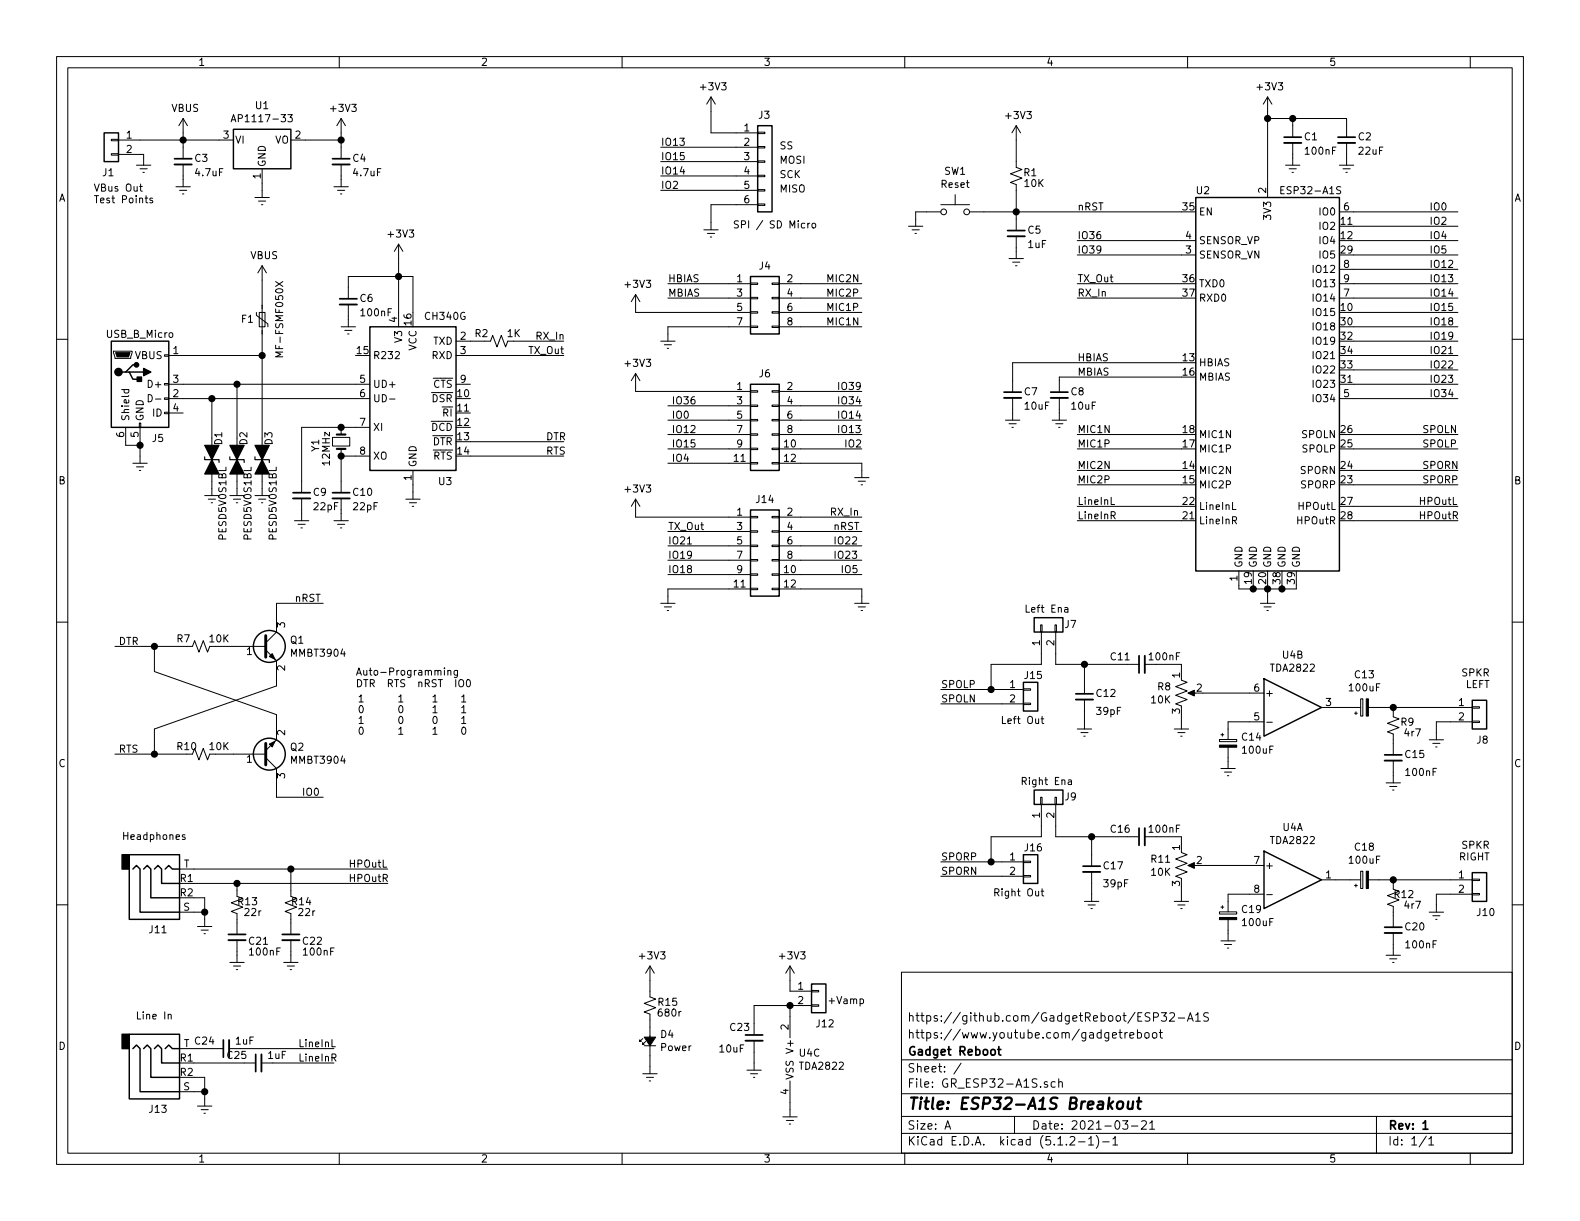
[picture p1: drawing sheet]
<svg xmlns="http://www.w3.org/2000/svg" width="279mm" height="216mm" viewBox="0 0 279 216" stroke-linecap="round" stroke-linejoin="round" font-family="sans-serif">
<g fill="none" stroke="#000" stroke-width=".18">
<path d="M10 10h259.4v195.9h-259.4zM12 12h255.4v191.9h-255.4zM60 10v2M110 10v2M125.7 17.1v6.4h8.3M125.7 17.1l-.7 1.3M125.7 17.1l.8 1.3M160 10v2M210 10v2M224.2 17.1v17.8M224.2 17.1l-.8 1.3M224.2 17.1l.7 1.3"/>
<path d="M260 10v2M19.7 27.2h1.3v.2h-1.3zM19.7 24.6h1.3v.3h-1.3zM21 24.8h20.3M21 27.3h4.4v1.9M24.1 29.2h2.6M24.7 33h.5M24.8 29.8h1.2M24.9 32.5v1.1l.3 .2M25.3 30.5h.2M25.7 35h.4M25.8 34.6v1.1l.3 .2"/>
<path d="M27 35.1l-.3-.1-.2 .2v.2l.5 .1v.3h-.5M31.1 33h2.6M31.7 33.7h1.3M32.3 34.3h.2M32.4 21v7.1M32.4 29.1v3.9M32.4 21l-.8 1.2M32.4 21l.7 1.2M40.9 21.5l.4-1.2 .4 1.2M41 21.2h.6M45.1 34.9h2.5M45.7 35.6h1.3"/>
<path d="M46.2 36.2h.3M46.4 29.8v5.1M50.9 20.3h.8l-.4 .5 .3 .1v.5l-.1 .1-.6-.1M51.4 24.8h8.9M59.1 33h2.5M59.7 33.7h1.3M60.2 34.3h.3M60.3 21v7.1M60.3 29.1v3.9M60.3 21l-.7 1.2M60.3 21l.8 1.2M116.8 26h17.2"/>
<path d="M116.8 28.6h17.2M116.8 31.1h17.2M116.8 33.7h17.2M134 36.1h1.3v.2h-1.3zM134 33.5h1.3v.3h-1.3zM134 31h1.3v.2h-1.3zM134 28.4h1.3v.3h-1.3zM134 25.9h1.3v.3h-1.3zM134 23.4h1.3v.2h-1.3zM134 36.2h-8.3v4.4M142.3 39.5h-.4l-.2 .2 .1 .6h.5M142.8 39.5v.8"/>
<path d="M143.2 39.5l-.4 .2M143.7 39.5h.3l.2 .2-.1 .6h-.3l-.2-.1zM166.4 37.5h-4.5v2.5M166.4 36.2h5M168.9 34.4v1.8M171.4 37.5h37.5M179.7 22.2v7.4l1 .4-2 .7 2 .8-2 .8 1 .3v8.2M179.7 22.2l-.8 1.3M179.7 22.2l.8 1.3M224.2 21h13.9v3.3M226.5 33.6h.4M227.1 33h-.6v1.3h.6"/>
<path d="M227.3 29.2h2.6M228 29.8h1.2M228.5 30.5h.2M228.6 21v3.3M228.6 25.3v3.9M236.9 37.5h20.9M236.9 29.2h2.5M237.1 33.1l-.5-.1-.3 .2 .2 .4 .5 .2v.3l-.1 .2-.6-.1M237.5 29.8h1.3M238 30.5h.3M238.1 25.3v3.9M10 60h2"/>
<path d="M45.3 55.2v.6l2.1 1.5v.5M45.8 55.2h1.1v2.6h-1.1zM46.4 47v40.6M46.4 47l-.8 1.3M46.4 47l.7 1.3M48.7 49.8l1.3 .8M50 49.8l-1.3 .8M60.3 57.8h2.6M61 58.4h1.2M61.5 59.1h.2M61.6 52.8v-3.9h11.4v6.3M61.6 53.8v4"/>
<path d="M70.5 43.2v14.6M70.5 43.2l-.8 1.3M70.5 43.2l.7 1.3M112.4 52.1v3.1h20.3M112.4 52.1l-.8 1.2M112.4 52.1l.8 1.2M118.1 52.7h14.6M118.1 50.2h14.6M124.5 40.6h2.5M125.1 41.3h1.3M125.6 41.9h.3M132.7 57.7h1.3v.2h-1.3z"/>
<path d="M132.7 55.1h1.3v.3h-1.3zM132.7 52.6h1.3v.2h-1.3zM132.7 50h1.3v.3h-1.3zM132.7 57.8h-14.6v2.5M136.5 57.7h1.3v.2h-1.3zM136.5 55.1h1.3v.3h-1.3zM136.5 52.6h1.3v.2h-1.3zM136.5 50h1.3v.3h-1.3zM137.8 52.7h14.6M137.8 50.2h14.6M137.8 57.8h14.6M137.8 55.2h14.6"/>
<path d="M160.7 40h2.5M161.3 40.6h1.3M161.8 41.3h.3M178.4 45.7h2.6M179.1 46.4h1.2M179.6 47h.2M179.7 41.8v3.9M190.5 45.1h21M190.5 42.5h21M190.5 52.7h18.4M190.5 50.2h18.4M236.9 52.7h20.9"/>
<path d="M236.9 47.6h20.9M236.9 50.2h20.9M239.4 45.1h18.4M239.4 42.5h18.4M239.4 57.8h18.4M239.4 55.2h18.4M239.4 40h18.4M267.4 60h2M20.1 62.1h3.3v.3l-.3 1h-2.8zM21.5 68.9h1.3M22 68.9l-.1 .4 .3 .2 .5-.1v-.5M22.2 75.6v3.1h2.6"/>
<path d="M24.6 74.8h.3v.8h-.3zM24.8 75.6v6.3M26.2 69.8a.64 .64 0 0 1 .7 .6 .64 .64 0 0 1-.7 .6zM27.5 70.6h.9M29.1 72.9h.7v.3h-.7zM29.1 70.4h.7v.2h-.7zM29.1 67.8h.7v.3h-.7zM29.1 62.7h.7v.3h-.7zM29.8 70.5h35.6M29.8 62.9h16.6M29.8 67.9h35.6M29.8 73h2.6"/>
<path d="M37.5 70.5v17.1M41.9 67.9v19.7M50 62.3h-1.3l1 .4-1 .4h1.3M58.8 77.3h3v1.6h-3zM60.3 75.6v1.2M60.3 79.4v7.7M65.4 75.6h-12.1v11.5M68.9 70.6h.9M80.6 60.3h6.1l.4-1 .8 2 .7-2 .8 2 .4-1h9.9M80.6 62.9h19.1M80.6 67.9h2.6M83.2 78.1h16.5"/>
<path d="M112.4 66v3.2h20.3M112.4 66l-.8 1.3M112.4 66l.8 1.3M116.8 60.3h2.6M117.5 61h1.2M118 61.6h.2M118.1 79.4h14.6M118.1 76.8h14.6M118.1 74.3h14.6M118.1 71.8h14.6M132.7 79.2h1.3v.3h-1.3zM132.7 76.7h1.3v.3h-1.3z"/>
<path d="M132.7 74.2h1.3v.2h-1.3zM132.7 71.6h1.3v.3h-1.3zM132.7 69.1h1.3v.2h-1.3zM136.5 79.2h1.3v.3h-1.3zM136.5 76.7h1.3v.3h-1.3zM136.5 74.2h1.3v.2h-1.3zM136.5 71.6h1.3v.3h-1.3zM136.5 69.1h1.3v.2h-1.3zM137.8 79.4h14.6M137.8 76.8h14.6M137.8 74.3h14.6M137.8 71.8h14.6"/>
<path d="M137.8 69.2h14.6M177.8 74.3h2.5M178.4 74.9h1.3M178.9 75.6h.3M179.1 70.4v3.9M186.1 74.3h2.5M186.7 74.9h1.3M187.2 75.6h.3M187.3 70.4v3.9M190.5 79.4h18.4M190.5 76.8h18.4M208.9 66.7h-21.6v2.6"/>
<path d="M208.9 64.1h-29.8v5.2M236.9 70.5h20.9M239.4 60.3h18.4M239.4 62.9h18.4M239.4 67.9h18.4M239.4 79.4h18.4M239.4 76.8h18.4M239.4 65.4h18.4M256.2 62.5h.7M23.5 81.9h2.5M24.1 82.6h1.3M24.6 83.2h.3"/>
<path d="M36.2 87.6h2.5M36.8 88.3h1.3M37.3 88.9h.3M40.6 87.6h2.6M41.3 88.3h1.2M41.8 88.9h.2M45.1 87.6h2.5M45.7 88.3h1.3M46.2 88.9h.3M52.1 92.1h2.5M52.7 92.7h1.3M53.2 93.3h.3"/>
<path d="M53.3 88.1v4M59.1 92.1h2.5M59.7 92.7h1.3M60.2 93.3h.3M60.3 80.6h5.1M60.3 88.1v4M71.8 88.3h2.5M72.4 88.9h1.3M72.9 89.5h.3M73 83.2v5.1M83.2 80.6h16.5M112.4 88.3v3.1h20.3"/>
<path d="M112.4 88.3l-.8 1.2M112.4 88.3l.8 1.2M118.1 81.9h14.6M118.1 96.5h14.6M118.1 99.1h14.6M118.1 94h14.6M121.6 96.2h.7M132.7 81.8h1.3v.2h-1.3zM132.7 98.9h1.3v.3h-1.3zM132.7 96.4h1.3v.2h-1.3zM132.7 93.9h1.3v.2h-1.3zM132.7 91.3h1.3v.3h-1.3z"/>
<path d="M136.5 81.8h1.3v.2h-1.3zM136.5 98.9h1.3v.3h-1.3zM136.5 96.4h1.3v.2h-1.3zM136.5 93.9h1.3v.2h-1.3zM136.5 91.3h1.3v.3h-1.3zM137.8 81.9h14.6v2.6M137.8 96.5h14.6M137.8 99.1h14.6M137.8 94h14.6M137.8 91.4h14.6M151.1 84.5h2.6M151.8 85.1h1.2"/>
<path d="M152.3 85.7h.2M190.5 83.2h18.4M190.5 92.1h18.4M190.5 89.5h18.4M190.5 85.7h18.4M196.5 87.9v1.3h.6M196.5 91.1h.6l.1-.5-.2-.1h-.5v1.2M196.8 91.1l.4 .6M218 92h.6v-.5l-.2-.1h-.4v1.2M218 88.8v1.3h.6M218.3 92l.4 .6M239.4 83.2h18.4"/>
<path d="M239.4 92.1h18.4M239.4 89.5h18.4M239.4 85.7h18.4M10 110h2M20.3 114.3h13.7l.4-1 .8 2 .7-2 .8 2 .4-1h9.9M27.3 114.3v4.4l21.6 7.7v4.4l-1.9 1.9M47 114.9l1.9 1.9v4.5l-21.6 7.6v4.5M57.1 106.7h-8.2v5.1l-1.9 1.9M78.6 118.1v.1M78.6 118.5v.9M79.2 118.7l.2-.2 .3 .1v.8M79.2 118.5v.9"/>
<path d="M80.9 118.5v1.1l-.3 .2-.3-.1M80.9 118.6l-.4-.1-.2 .3 .1 .5h.5M116.8 106.7h2.6M117.5 107.3h1.2M118 108h.2M118.1 101.6h14.6M132.7 104h1.3v.3h-1.3zM132.7 101.5h1.3v.2h-1.3zM132.7 104.1h-14.6v2.6M136.5 104h1.3v.3h-1.3zM136.5 101.5h1.3v.2h-1.3zM137.8 104.1h14.6v2.6"/>
<path d="M137.8 101.6h14.6M151.1 106.7h2.6M151.8 107.3h1.2M152.3 108h.2M181.5 107v1.3h.6M184 110.5h.3v1.3h-.3zM184.1 111.8v5.7h-8.8v4.4M186.6 110.5h.2v1.3h-.2zM186.7 111.8v5.7h14.7M191.8 117.5v5.2M202.4 117.5h6.5v1.2M219.1 101v3.1h10.1v-.6"/>
<path d="M221.6 103.5v.6M222.9 106.7h2.5M223.5 107.3h1.3M224 108h.3M224.2 103.5v3.2M226.7 103.5v.6M267.4 110h2M20.3 133.4h13.7l.4-1.1 .8 2.1 .7-2.1 .8 2.1 .4-1h9.9M47 134l1.9 1.9v5.1h8.2M63.5 124.1h.7M63.5 127.9h.7M76.6 123.2l.3-.3v1.2"/>
<path d="M76.6 125.1l.3-.3v1.2M76.6 128.9l.3-.3v1.2M76.6 124.1h.7M76.6 126h.7M76.6 129.8h.7M76.7 126.8l.2-.1a.67 .67 0 0 1 .4 .6 .67 .67 0 0 1-.4 .6l-.3-.4zM81.2 120.3l.2-.1a.47 .47 0 0 1 .6 .4l-.1 .7-.2 .1h-.4a1 1 0 0 1-.1-1.1zM81.6 123.2l.4-.3v1.2M81.6 125.1l.4-.3v1.2M81.6 127l.4-.3v1.2M81.6 124.1h.8M81.6 126h.8"/>
<path d="M81.6 127.9h.8M81.8 128.7l.1-.1a.67 .67 0 0 1 .5 .6 .67 .67 0 0 1-.5 .6l-.3-.4zM82.6 120.3l.2-.1a.67 .67 0 0 1 .4 .6 .67 .67 0 0 1-.4 .6l-.2-.1-.1-.3zM166.4 121.9h14.6M166.4 124.5h14.6M177.3 126.7v1.2h.6M180.8 138.1h.6v-.5l-.1-.1h-.5v1.2M181 124.3h1.2v.3h-1.2zM181 121.8h1.2v.2h-1.2zM181.1 138.1l.4 .6M190.5 128.9h2.5M191.1 129.5h1.3"/>
<path d="M191.6 130.2h.3M191.8 123.7v5.2M207.6 128.9h2.6M208.3 129.5h1.2M208.8 130.2h.2M208.9 120.3l1 .4-2 .7 2 .8-2 .7 2 .8-2 .8 1 .3M208.9 126.4v2.5M210.4 122.6h1.1M212.7 122.6h10.8M215.6 130.8h3.1v.3h-3.1zM215.9 129.9h.5M215.9 135.9h2.5"/>
<path d="M216.2 129.7v.5M216.5 136.5h1.3M217 137.2h.3M217.2 132.1v3.8M223.5 127.6h-6.3v3.2M224 127.7h1M233.7 125.1h6.9M239.5 126.1h.5M239.8 125.9v.5M240.6 123.6h.4v3h-.4zM242 125.1h18.3M245.1 138.4h2.5"/>
<path d="M245.7 139.1h1.3M246.3 139.7h.2M246.4 125.1v1.6l1 .4-2 .8 2 .8-2 .7 1 .4v3.7M246.4 134.5v3.9M252.7 130.8h2.6M253.4 131.4h1.2M253.9 132.1h.2M260.3 127.5h1.3v.3h-1.3zM260.3 125h1.3v.2h-1.3zM260.3 127.6h-6.3v3.2M10 160h2M31.7 153.7h36.9"/>
<path d="M32.7 147.7l-.3-.1-.2 .2 .1 .2 .4 .1v.3h-.5M34.3 158.8h1.9v5M34.3 156.2h34.3M41.9 156.2v2.3l1 .4-2 .7 2 .8-2 .8 1 .3v3.7M51.4 153.7v4.8l1.1 .4-2.1 .7 2.1 .8-2.1 .8 1 .3v3.7M166.4 152.4h14.6M166.4 154.9h14.6M175.9 157.8h.6l.2-.2-.1-.3-.2-.2h-.5v1.3M176.2 157.8l.5 .6M181 154.8h1.2v.3h-1.2zM181 152.3h1.2v.2h-1.2zM184 141h.3v1.2h-.3z"/>
<path d="M184.1 142.2v5.8h-8.8v4.4M186.6 141h.2v1.2h-.2zM186.7 142.2v5.8h14.7M191.8 159.4h2.5M193 148v5.2M193 154.2v5.2M202.4 148h6.5v1.2M207.6 159.4h2.6M208.9 150.7l1 .4-2 .8 2 .8-2 .7 2 .8-2 .7 1 .4M208.9 156.8v2.6M210.4 153h1.1M212.7 153h10.8"/>
<path d="M223.5 158.1h-6.3v3.1M224 158.2h1M233.7 155.6h6.9M239.5 156.6h.5M239.8 156.3v.5M240.6 154.1h.4v3h-.4zM242 155.6h18.3M246.4 155.6v1.6l1 .4-2 .8 2 .7-2 .8 1 .4v3.7M260.3 158h1.3v.2h-1.3zM260.3 155.4h1.3v.3h-1.3zM260.3 158.1h-6.3v3.2M267.4 160h2"/>
<path d="M29.7 179.5l.2-.2 .3 .1 .1 .8M31.7 161.3h4.5M34.9 163.8h2.6M35.6 164.5h1.2M36.1 165.1h.2M40.6 170.2h2.6M41.3 170.8h1.2M41.8 171.5h.2M41.9 166.2v4M50.2 170.2h2.5M50.8 170.8h1.3M51.3 171.5h.3"/>
<path d="M51.4 166.2v4M114.9 170.8v5.5l1.1 .4-2.1 .7 2.1 .8-2.1 .7 1 .4v10.6M114.9 170.8l-.7 1.3M114.9 170.8l.8 1.3M139.7 170.8v4.5h3.8M139.7 177.8v5.7M139.7 170.8l-.8 1.3M139.7 170.8l.8 1.3M143.5 177.7h1.3v.2h-1.3zM143.5 175.1h1.3v.3h-1.3zM143.5 177.8h-10.2v5.2M146.6 177h1"/>
<path d="M159.4 171.9h108v32h-108zM192.4 160h1.3M192.9 160.7h.3M204 179.9l.7-.1 .2-.2-.1-.4-.2-.1h-.6v1.5M205.4 179.1h.9l-.5 .6 .4 .1v.6l-.2 .2-.6-.2M206.9 179.2l.2-.1h.3l.2 .1 .1 .3-.1 .2-.8 .9h.9M208.3 160h1.2M208.8 160.7h.2M211.4 179.5l.4-.4v1.5M213.7 179.1h-.6l-.2 .2 .1 .4 .6 .3v.4l-.2 .2-.5-.1M215.6 161.2h3.1v.4h-3.1zM215.9 160.4h.5"/>
<path d="M215.9 166.4h2.5M216.2 160.1v.6M216.5 167h1.3M217 167.6h.3M217.2 162.6v3.8M245.1 168.9h2.5M245.7 169.5h1.3M246.3 170.2h.2M246.4 165v3.9M252.7 161.3h2.6M253.4 161.9h1.2M253.9 162.6h.2"/>
<path d="M31.7 193h4.5M31.7 185.4h7.8M34.3 190.5h1.9v5.1M34.3 188h10.9M34.9 195.6h2.6M35.6 196.2h1.2M36.1 196.9h.2M42.5 185.4h16.6M46.2 188h12.9M58.7 183.8v1.3h.6M58.7 187h.6l.1-.5-.2-.1h-.5v1.2M59 187l.4 .6"/>
<path d="M113.7 183.6l-.5 .6v-.3v.3h.2M113.7 189.9h2.5M113.9 184.9h2.1M114.2 184.2l-.5 .5v-.3v.3h.2M114.3 190.5h1.3M114.8 191.1h.3M132.1 189.2h2.5M132.7 189.9h1.3M133.2 190.5h.3M133.3 184v5.2M138.4 197.5h2.6M139.1 198.1h1.2"/>
<path d="M139.6 198.8h.2M139.7 191.1v6.4M159.4 197.4h108M159.4 193.4h108M159.4 187.4h108M167.1 199.7l.5-1.5 .5 1.5M167.2 199.2h.8M170 188l-1.3 1.9M179.4 197.4v3M185.2 191.3h-.3l-.2 .2v.2l.5 .1v.4h-.5M186.6 191.3h-.4l-.3 .2 .1 .7h.6M187.2 191.4l.3-.1h.3l.1 1"/>
<path d="M187.2 190.8v1.5M196.7 183.1l.7-.2v-.2l-.5-.1-.2 .2 .1 .7h.6M197.9 182.6h.5M198.1 182.1v1.3l.3 .2M198.5 198.2h.9l-.4 .6 .4 .1v.6l-.2 .2-.7-.2M198.9 182.6v1M199.4 182.6l-.3 .1-.2 .2M199.8 183.1l.7-.2-.1-.2-.4-.1-.2 .2v.7h.6M200.1 199.1h1.1M201.1 182.7l.5-.1 .3 .3-.1 .5-.2 .2-.5-.1M201.1 182.1v1.5M201.9 198.3l.2-.1h.3l.3 .1v.3v.2l-.9 .9h.9"/>
<path d="M202.5 182.7l.2-.1 .4 .1v.7l-.2 .2-.4-.2zM203.3 198.6l.4-.4v1.5M203.3 199.7h.9M203.9 182.7l.2-.1 .4 .1v.7l-.2 .2-.4-.2zM205 182.6h.6M205.2 182.1v1.3l.4 .2M208.4 180h1.1M210 180.6l.5-1.5 .5 1.5M210.1 180.1h.7M211.4 180.6h.9M243.4 197.4v6.5M60 203.9v2"/>
<path d="M110 203.9v2M159.4 200.4h108M160 203.9v2M189.2 201.1l.2-.1h.4l.2 .1 .1 .3-.1 .2-.8 .9h.9M190.7 201.9h1.2M192.5 201.4l.4-.4v1.5M192.5 202.5h.9M193.9 200.8a1.71 1.71 0 0 1 0 2.2M195 201.9h1.1M196.8 201.4l.4-.4v1.5M196.8 202.5h.8M210 203.9v2"/>
<path d="M252.2 200.9l-1.2 1.9M252.7 201.4l.4-.4v1.5M252.7 202.5h.8M260 203.9v2"/>
<circle cx="166.9" cy="37.5" r=".51"/>
<circle cx="170.9" cy="37.5" r=".51"/>
</g>
<g fill="none" stroke="#000" stroke-width=".3">
<path d="M30.9 28.1h3M58.8 28.1h3M227.1 24.3h3M236.6 24.3h3M60.1 52.8h3M178.2 40.8h3M177.5 69.3h3.1M185.8 69.3h3M51.8 87.1h3.1M58.8 87.1h3M201.4 116v3M190.2 122.7h3.1"/>
<path d="M244.9 133.5h3M191.5 153.2h3.1M201.4 146.4v3.1M40.4 165.2h3M49.9 165.2h3.1M244.9 164h3M39.5 183.9v3M45.2 186.4v3.1M131.8 183h3.1M176.4 185.6h.6M176.6 185.1v1.3l.4 .2M251.6 198.6l.5-.4v1.5"/>
<path d="M251.6 199.7h.9"/>
</g>
<path d="M197.7 194.9a.53 .53 0 0 1 .5-.2 .53 .53 0 0 1 .4 .4v.6a.54 .54 0 0 1-.6 .4 .54 .54 0 0 1-.5-.4zM199.5 194.8v1.2a.59 .59 0 0 0 .8-.1M200.4 194.8l-.2 1.3M201.1 194.8h.7M201.4 194.1l-.2 1.7 .1 .2 .4 .1" fill="none" stroke="#000" stroke-width=".41"/>
<g fill="none" stroke="#000" stroke-width=".25">
<path d="M18.4 23.5h2.6v5.1h-2.6zM41.3 22.9h10.1v6.9h-10.1zM134 22.2h2.5v15.3h-2.5zM211.5 34.9h25.4v66.1h-25.4zM65.4 57.8h15.2v25.4h-15.2zM132.7 48.9h5.1v10.2h-5.1zM19.7 60.3h10.1v15.3h-10.1zM22.2 65.8h.7l.6 1.3h1.3M22.9 65.8h2.5M24.1 64.5h-.6l-1.3 1.3h-.6M132.7 67.9h5.1v15.3h-5.1zM132.7 90.2h5.1v15.2h-5.1z"/>
<path d="M182.9 109.2h5.1v2.6h-5.1zM181 120.7h2.5v5h-2.5zM182.9 139.7h5.1v2.5h-5.1zM223.5 120l10.2 5.1-10.2 5.1zM260.3 123.8h2.6v5.1h-2.6zM22.9 151.1h8.8v11.5h-8.8zM23.5 153.7l.6-.7 .7 .7v7.6h6.9M25.4 153.7l.6-.7 .7 .7v5.1h5M27.3 153.7l.6-.7 .7 .7v2.5h3.1M29.2 153.7l.6-.7 .7 .7h1.2M181 151.1h2.5v5.1h-2.5zM223.5 150.5l10.2 5.1-10.2 5.1z"/>
<path d="M260.3 154.3h2.6v5.1h-2.6zM143.5 174h2.5v5.1h-2.5zM22.9 182.9h8.8v11.4h-8.8zM23.5 185.4l.6-.6 .7 .6v7.6h6.9M25.4 185.4l.6-.6 .7 .6v5.1h5M27.3 185.4l.6-.6 .7 .6v2.6h3.1M29.2 185.4l.6-.6 .7 .6h1.2"/>
<circle cx="47.6" cy="114.3" r="2.82"/>
<circle cx="47.6" cy="133.3" r="2.82"/>
</g>
<g fill="#000" stroke="#000" stroke-width=".25">
<path d="M24.3 66.7h.7v.7h-.7zM25.4 65.2l1.3 .6-1.3 .6zM21.6 151.1h1.3v2.6h-1.3zM21.6 182.9h1.3v2.5h-1.3z"/>
<circle cx="32.4" cy="24.8" r=".51"/>
<circle cx="60.3" cy="24.8" r=".51"/>
<circle cx="179.7" cy="37.5" r=".51"/>
<circle cx="224.2" cy="21" r=".51"/>
<circle cx="228.6" cy="21" r=".51"/>
<circle cx="70.5" cy="48.9" r=".51"/>
<circle cx="21" cy="65.8" r=".63"/>
<circle cx="24.1" cy="64.5" r=".38"/>
<circle cx="24.8" cy="78.7" r=".51"/>
<circle cx="37.5" cy="70.5" r=".51"/>
<circle cx="41.9" cy="67.9" r=".51"/>
<circle cx="46.4" cy="62.9" r=".51"/>
<circle cx="60.3" cy="75.6" r=".51"/>
<circle cx="60.3" cy="80.6" r=".51"/>
<circle cx="27.3" cy="114.3" r=".51"/>
<circle cx="191.8" cy="117.5" r=".51"/>
<circle cx="221.6" cy="104.1" r=".51"/>
<circle cx="224.2" cy="104.1" r=".51"/>
<circle cx="226.7" cy="104.1" r=".51"/>
<circle cx="27.3" cy="133.4" r=".51"/>
<circle cx="175.3" cy="121.9" r=".51"/>
<circle cx="246.4" cy="125.1" r=".51"/>
<circle cx="41.9" cy="156.2" r=".51"/>
<circle cx="51.4" cy="153.7" r=".51"/>
<circle cx="175.3" cy="152.4" r=".51"/>
<circle cx="193" cy="148" r=".51"/>
<circle cx="246.4" cy="155.6" r=".51"/>
<circle cx="36.2" cy="161.3" r=".51"/>
<circle cx="139.7" cy="177.8" r=".51"/>
<circle cx="36.2" cy="193" r=".51"/>
</g>
<path d="M20.4 62.4h2.6l-.3 .7h-2zM47.6 116.1l.5-.5 .5 1zM47.6 131.6l1-.5-.5 1zM210.1 122.6l1.1-.6v1.1zM215.6 131.7h3.1v.4h-3.1zM241.6 123.6h.4v3h-.4zM210.1 153l1.1-.5v1zM241.6 154.1h.4v3h-.4zM215.6 162.2h3.1v.4h-3.1zM113.9 183.4h2.1l-1.1 1.5z" fill="#000" stroke="#000" stroke-width=".18"/>
<path d="M59.6 76.8h1.5M59.6 79.4h1.5" fill="none" stroke="#000" stroke-width=".38"/>
<path d="M36.2 78.7h2.5l-1.2 2.6zM40.6 78.7h2.6l-1.3 2.6zM45.1 78.7h2.5l-1.2 2.6zM37.5 81.3l1.2 2.5h-2.5zM41.9 81.3l1.3 2.5h-2.6zM46.4 81.3l1.2 2.5h-2.5z" fill="#000" stroke="#000" stroke-width=".2"/>
<path d="M36.2 80.8v.5h2.5v.5M40.6 80.8v.5h2.6v.5M45.1 80.8v.5h2.5v.5" fill="none" stroke="#000" stroke-width=".2"/>
<g fill="none" stroke="#000" stroke-width=".33">
<path d="M30.9 29.1h3M58.8 29.1h3M227.1 25.3h3M236.6 25.3h3M60.1 53.8h3M178.2 41.8h3M177.5 70.4h3.1M185.8 70.4h3M51.8 88.1h3.1M58.8 88.1h3M202.4 116v3M190.2 123.7h3.1"/>
<path d="M244.9 134.5h3M191.5 154.2h3.1M202.4 146.4v3.1M40.4 166.2h3M49.9 166.2h3.1M244.9 165h3M40.5 183.9v3M46.2 186.4v3.1M131.8 184h3.1"/>
</g>
<path d="M47 112.4v3.8M47 131.4v3.9" fill="none" stroke="#000" stroke-width=".51"/>
<text font-size="2.8" x="160.4" y="196.2">Title: ESP32-A1S Breakout</text>
<g font-size="2.1">
<text x="160.4" y="183.6">https://www.youtube.com/gadgetreboot</text>
<text x="160.4" y="180.6">https://github.com/GadgetReboot/ESP32-A1S</text>
<text x="160.4" y="189.6">Sheet: /</text>
<text x="160.4" y="186.6">Gadget Reboot</text>
<text x="160.4" y="192.3">File: GR_ESP32-A1S.sch</text>
<text x="160.4" y="202.5">KiCad E.D.A. kicad (5.1.2-1)-1</text>
<text x="160.4" y="199.7">Size: A</text>
<text x="182.4" y="199.7">Date: 2021-03-21</text>
<text x="245.4" y="199.7">Rev: 1</text>
<text x="245.4" y="202.5">Id: 1/1</text>
</g>
<g font-size="1.8">
<text x="35" y="11.6">1</text>
<text x="85" y="11.6">2</text>
<text x="135" y="11.6">3</text>
<text x="185" y="11.6">4</text>
<text x="235" y="11.6">5</text>
<text x="124" y="16">+3V3</text>
<text x="222.5" y="16">+3V3</text>
<text x="30.3" y="19.8">VBUS</text>
<text x="41.9" y="21.6">AP1117-33</text>
<text x="45.2" y="19.3">U1</text>
<text x="58.6" y="19.8">+3V3</text>
<text x="131.6" y="23.2">1</text>
<text x="134.2" y="21">J3</text>
<text x="178" y="21.1">+3V3</text>
<text x="22.4" y="24.5">1</text>
<text x="22.4" y="27.1">2</text>
<text x="34.5" y="28.6">C3</text>
<text x="39.5" y="24.5">3</text>
<text x="41.5" y="25.4">VI</text>
<text x="47" y="29.6" transform="rotate(-90 47 29.6)">GND</text>
<text x="48.6" y="25.4">VO</text>
<text x="52.2" y="24.5">2</text>
<text x="62.4" y="28.6">C4</text>
<text x="116.8" y="25.8">IO13</text>
<text x="116.8" y="28.3">IO15</text>
<text x="131.6" y="25.8">2</text>
<text x="131.6" y="28.3">3</text>
<text x="137.8" y="26.4">SS</text>
<text x="137.8" y="29">MOSI</text>
<text x="230.7" y="24.8">C1</text>
<text x="231" y="27.4">100nF</text>
<text x="240.2" y="24.8">C2</text>
<text x="240.4" y="27.4">22uF</text>
<text x="10.4" y="35.6">A</text>
<text x="16.5" y="33.9">VBus Out</text>
<text x="16.5" y="35.9">Test Points</text>
<text x="18.2" y="31.2">J1</text>
<text x="34.7" y="31.2">4.7uF</text>
<text x="46.1" y="31.6" transform="rotate(-90 46.1 31.6)">1</text>
<text x="62.6" y="31.2">4.7uF</text>
<text x="116.8" y="30.9">IO14</text>
<text x="116.8" y="33.4">IO2</text>
<text x="131.6" y="30.9">4</text>
<text x="131.6" y="33.4">5</text>
<text x="131.6" y="35.9">6</text>
<text x="137.8" y="31.5">SCK</text>
<text x="137.8" y="34">MISO</text>
<text x="166.5" y="33.2">Reset</text>
<text x="167" y="30.9">SW1</text>
<text x="181.1" y="31.2">R1</text>
<text x="181.2" y="33.1">10K</text>
<text x="211.6" y="34.3">U2</text>
<text x="223.9" y="34.1" transform="rotate(-90 223.9 34.1)">2</text>
<text x="227" y="34.3">ESP32-A1S</text>
<text x="267.8" y="35.6">A</text>
<text x="129.5" y="40.4">SPI / SD Micro</text>
<text x="181.8" y="41.3">C5</text>
<text x="190.5" y="37.2">nRST</text>
<text x="209.2" y="37.2">35</text>
<text x="212" y="38.1">EN</text>
<text x="224.8" y="38.6" transform="rotate(-90 224.8 38.6)">3V3</text>
<text x="233.5" y="40.6">IO2</text>
<text x="233.5" y="38.1">IO0</text>
<text x="237.2" y="39.8">11</text>
<text x="237.6" y="37.2">6</text>
<text x="252.7" y="37.2">IO0</text>
<text x="252.7" y="39.8">IO2</text>
<text x="44.3" y="45.8">VBUS</text>
<text x="68.8" y="42">+3V3</text>
<text x="134.3" y="47.7">J4</text>
<text x="181.8" y="43.9">1uF</text>
<text x="190.5" y="42.3">IO36</text>
<text x="190.5" y="44.8">IO39</text>
<text x="209.7" y="44.8">3</text>
<text x="209.7" y="42.3">4</text>
<text x="212" y="45.7">SENSOR_VN</text>
<text x="212" y="43.2">SENSOR_VP</text>
<text x="233.5" y="43.2">IO4</text>
<text x="233.5" y="45.7">IO5</text>
<text x="237.2" y="42.3">12</text>
<text x="237.2" y="44.8">29</text>
<text x="237.6" y="47.4">8</text>
<text x="252.7" y="47.4">IO12</text>
<text x="252.7" y="42.3">IO4</text>
<text x="252.7" y="44.8">IO5</text>
<text x="63.7" y="53.4">C6</text>
<text x="110.7" y="50.9">+3V3</text>
<text x="118.1" y="49.9">HBIAS</text>
<text x="118.1" y="52.5">MBIAS</text>
<text x="130.3" y="49.9">1</text>
<text x="130.3" y="52.5">3</text>
<text x="139.2" y="49.9">2</text>
<text x="139.2" y="52.5">4</text>
<text x="146" y="49.9">MIC2N</text>
<text x="146" y="52.5">MIC2P</text>
<text x="190.5" y="49.9">TX_Out</text>
<text x="190.5" y="52.5">RX_In</text>
<text x="209.2" y="49.9">36</text>
<text x="209.2" y="52.5">37</text>
<text x="212" y="50.8">TXD0</text>
<text x="212" y="53.3">RXD0</text>
<text x="232.5" y="53.3">IO14</text>
<text x="232.5" y="48.3">IO12</text>
<text x="232.5" y="50.8">IO13</text>
<text x="237.6" y="52.5">7</text>
<text x="237.6" y="49.9">9</text>
<text x="252.7" y="52.5">IO14</text>
<text x="252.7" y="49.9">IO13</text>
<text x="18.9" y="59.7">USB_B_Micro</text>
<text x="42.7" y="57.1">F1</text>
<text x="64" y="55.9">100nF</text>
<text x="70.2" y="57" transform="rotate(-90 70.2 57)">4</text>
<text x="72.8" y="57.5" transform="rotate(-90 72.8 57.5)">16</text>
<text x="75.3" y="56.6">CH340G</text>
<text x="84" y="59.6">R2</text>
<text x="89.7" y="59.6">1K</text>
<text x="130.3" y="55">5</text>
<text x="130.3" y="57.5">7</text>
<text x="139.2" y="55">6</text>
<text x="139.2" y="57.5">8</text>
<text x="146" y="57.5">MIC1N</text>
<text x="146" y="55">MIC1P</text>
<text x="232.5" y="55.9">IO15</text>
<text x="232.5" y="58.4">IO18</text>
<text x="237.2" y="55">10</text>
<text x="237.2" y="57.5">30</text>
<text x="252.7" y="57.5">IO18</text>
<text x="252.7" y="55">IO15</text>
<text x="23.9" y="63.5">VBUS</text>
<text x="30.6" y="62.6">1</text>
<text x="50.1" y="62.6" transform="rotate(-90 50.1 62.6)">MF-FSMF050X</text>
<text x="63.2" y="62.6">15</text>
<text x="65.9" y="63.5">R232</text>
<text x="71.1" y="60.5" transform="rotate(-90 71.1 60.5)">V3</text>
<text x="73.7" y="62" transform="rotate(-90 73.7 62)">VCC</text>
<text x="76.4" y="63.5">RXD</text>
<text x="76.6" y="61">TXD</text>
<text x="81.4" y="60.1">2</text>
<text x="81.4" y="62.6">3</text>
<text x="93.3" y="62.6">TX_Out</text>
<text x="94.6" y="60.1">RX_In</text>
<text x="110.7" y="64.9">+3V3</text>
<text x="190.5" y="63.9">HBIAS</text>
<text x="209.2" y="63.9">13</text>
<text x="212" y="64.8">HBIAS</text>
<text x="232.5" y="61">IO19</text>
<text x="232.5" y="63.5">IO21</text>
<text x="237.2" y="60.1">32</text>
<text x="237.2" y="65.2">33</text>
<text x="237.2" y="62.6">34</text>
<text x="252.7" y="62.6">IO21</text>
<text x="252.7" y="65.2">IO22</text>
<text x="252.7" y="60.1">IO19</text>
<text x="26.5" y="68.6">D+</text>
<text x="30.6" y="70.2">2</text>
<text x="30.6" y="67.7">3</text>
<text x="63.7" y="67.7">5</text>
<text x="63.7" y="70.2">6</text>
<text x="65.9" y="68.6">UD+</text>
<text x="65.9" y="71.1">UD-</text>
<text x="76.4" y="71.1">DSR</text>
<text x="76.6" y="68.6">CTS</text>
<text x="80.9" y="70.2">10</text>
<text x="81.4" y="67.7">9</text>
<text x="118.7" y="71.5">IO36</text>
<text x="130.3" y="69">1</text>
<text x="130.3" y="71.5">3</text>
<text x="134.3" y="66.7">J6</text>
<text x="139.2" y="69">2</text>
<text x="139.2" y="71.5">4</text>
<text x="148" y="71.5">IO34</text>
<text x="148" y="69">IO39</text>
<text x="181.2" y="69.9">C7</text>
<text x="189.4" y="69.9">C8</text>
<text x="190.5" y="66.4">MBIAS</text>
<text x="209.2" y="66.4">16</text>
<text x="212" y="67.3">MBIAS</text>
<text x="232.5" y="68.6">IO23</text>
<text x="232.5" y="66">IO22</text>
<text x="232.5" y="71.1">IO34</text>
<text x="237.2" y="67.7">31</text>
<text x="237.6" y="70.2">5</text>
<text x="252.7" y="67.7">IO23</text>
<text x="252.7" y="70.2">IO34</text>
<text x="22" y="77.3" transform="rotate(-90 22 77.3)">6</text>
<text x="22.9" y="74.5" transform="rotate(-90 22.9 74.5)">Shield</text>
<text x="24.5" y="77.3" transform="rotate(-90 24.5 77.3)">5</text>
<text x="25.4" y="74.5" transform="rotate(-90 25.4 74.5)">GND</text>
<text x="27.1" y="73.7">ID</text>
<text x="30.6" y="72.8">4</text>
<text x="63.7" y="75.3">7</text>
<text x="65.9" y="76.2">XI</text>
<text x="76.3" y="76.2">DCD</text>
<text x="78.4" y="73.7">RI</text>
<text x="80.9" y="72.8">11</text>
<text x="80.9" y="75.3">12</text>
<text x="80.9" y="77.9">13</text>
<text x="96.5" y="77.9">DTR</text>
<text x="118.7" y="76.6">IO12</text>
<text x="118.7" y="74">IO0</text>
<text x="130.3" y="74">5</text>
<text x="130.3" y="76.6">7</text>
<text x="139.2" y="74">6</text>
<text x="139.2" y="76.6">8</text>
<text x="148" y="76.6">IO13</text>
<text x="148" y="74">IO14</text>
<text x="181.3" y="72.4">10uF</text>
<text x="189.6" y="72.4">10uF</text>
<text x="190.5" y="76.6">MIC1N</text>
<text x="209.2" y="76.6">18</text>
<text x="212" y="77.5">MIC1N</text>
<text x="230.3" y="77.5">SPOLN</text>
<text x="237.2" y="76.6">26</text>
<text x="251.5" y="76.6">SPOLN</text>
<text x="27" y="78.2">J5</text>
<text x="39.3" y="78.6" transform="rotate(-90 39.3 78.6)">D1</text>
<text x="43.7" y="78.6" transform="rotate(-90 43.7 78.6)">D2</text>
<text x="48.2" y="78.6" transform="rotate(-90 48.2 78.6)">D3</text>
<text x="56.4" y="79.8" transform="rotate(-90 56.4 79.8)">Y1</text>
<text x="58.3" y="82.2" transform="rotate(-90 58.3 82.2)">12MHz</text>
<text x="63.7" y="80.4">8</text>
<text x="65.9" y="81.3">XO</text>
<text x="73.7" y="82.7" transform="rotate(-90 73.7 82.7)">GND</text>
<text x="76.5" y="78.7">DTR</text>
<text x="76.6" y="81.3">RTS</text>
<text x="80.9" y="80.4">14</text>
<text x="96.5" y="80.4">RTS</text>
<text x="118.7" y="81.7">IO4</text>
<text x="118.7" y="79.1">IO15</text>
<text x="129.8" y="81.7">11</text>
<text x="130.3" y="79.1">9</text>
<text x="138.7" y="79.1">10</text>
<text x="138.7" y="81.7">12</text>
<text x="149.2" y="79.1">IO2</text>
<text x="190.5" y="79.1">MIC1P</text>
<text x="190.5" y="82.9">MIC2N</text>
<text x="209.2" y="82.9">14</text>
<text x="209.2" y="79.1">17</text>
<text x="212" y="83.8">MIC2N</text>
<text x="212" y="80">MIC1P</text>
<text x="230" y="83.8">SPORN</text>
<text x="230.4" y="80">SPOLP</text>
<text x="237.2" y="82.9">24</text>
<text x="237.2" y="79.1">25</text>
<text x="251.5" y="82.9">SPORN</text>
<text x="251.5" y="79.1">SPOLP</text>
<text x="10.4" y="85.6">B</text>
<text x="55.4" y="87.7">C9</text>
<text x="62.5" y="87.7">C10</text>
<text x="72.8" y="84.9" transform="rotate(-90 72.8 84.9)">1</text>
<text x="77.6" y="85.8">U3</text>
<text x="110.7" y="87.1">+3V3</text>
<text x="133.8" y="89">J14</text>
<text x="190.5" y="85.5">MIC2P</text>
<text x="190.5" y="89.3">LineInL</text>
<text x="209.2" y="85.5">15</text>
<text x="209.2" y="89.3">22</text>
<text x="212" y="86.4">MIC2P</text>
<text x="230.1" y="86.4">SPORP</text>
<text x="237.2" y="85.5">23</text>
<text x="237.2" y="89.3">27</text>
<text x="250.8" y="89.3">HPOutL</text>
<text x="251.5" y="85.5">SPORP</text>
<text x="267.8" y="85.6">B</text>
<text x="40" y="95.3" transform="rotate(-90 40 95.3)">PESD5V0S1BL</text>
<text x="44.5" y="95.3" transform="rotate(-90 44.5 95.3)">PESD5V0S1BL</text>
<text x="48.9" y="95.3" transform="rotate(-90 48.9 95.3)">PESD5V0S1BL</text>
<text x="55.6" y="90.2">22pF</text>
<text x="62.6" y="90.2">22pF</text>
<text x="118.1" y="93.7">TX_Out</text>
<text x="130.3" y="91.2">1</text>
<text x="130.3" y="93.7">3</text>
<text x="139.2" y="91.2">2</text>
<text x="139.2" y="93.7">4</text>
<text x="146.7" y="91.2">RX_In</text>
<text x="147.3" y="93.7">nRST</text>
<text x="190.5" y="91.8">LineInR</text>
<text x="209.2" y="91.8">21</text>
<text x="212" y="92.7">LineInR</text>
<text x="212" y="90.2">LineInL</text>
<text x="229.6" y="92.7">HPOutR</text>
<text x="229.8" y="90.2">HPOutL</text>
<text x="237.2" y="91.8">28</text>
<text x="250.8" y="91.8">HPOutR</text>
<text x="118.1" y="96.3">IO21</text>
<text x="118.1" y="98.8">IO19</text>
<text x="118.1" y="101.3">IO18</text>
<text x="130.3" y="96.3">5</text>
<text x="130.3" y="98.8">7</text>
<text x="130.3" y="101.3">9</text>
<text x="138.7" y="101.3">10</text>
<text x="139.2" y="96.3">6</text>
<text x="139.2" y="98.8">8</text>
<text x="147.3" y="96.3">IO22</text>
<text x="147.3" y="98.8">IO23</text>
<text x="148.6" y="101.3">IO5</text>
<text x="219.7" y="100.5" transform="rotate(-90 219.7 100.5)">GND</text>
<text x="222.2" y="100.5" transform="rotate(-90 222.2 100.5)">GND</text>
<text x="224.8" y="100.5" transform="rotate(-90 224.8 100.5)">GND</text>
<text x="227.3" y="100.5" transform="rotate(-90 227.3 100.5)">GND</text>
<text x="229.9" y="100.5" transform="rotate(-90 229.9 100.5)">GND</text>
<text x="52.1" y="106.4">nRST</text>
<text x="129.8" y="103.9">11</text>
<text x="138.7" y="103.9">12</text>
<text x="218.8" y="102.7" transform="rotate(-90 218.8 102.7)">1</text>
<text x="221.4" y="103.2" transform="rotate(-90 221.4 103.2)">19</text>
<text x="223.9" y="103.2" transform="rotate(-90 223.9 103.2)">20</text>
<text x="226.4" y="103.2" transform="rotate(-90 226.4 103.2)">38</text>
<text x="229" y="103.2" transform="rotate(-90 229 103.2)">39</text>
<text x="31.3" y="113.6">R7</text>
<text x="37.1" y="113.6">10K</text>
<text x="50.4" y="111" transform="rotate(-90 50.4 111)">3</text>
<text x="51.4" y="113.8">Q1</text>
<text x="182.2" y="108.3">Left Ena</text>
<text x="188.4" y="111">J7</text>
<text x="21" y="114">DTR</text>
<text x="43.6" y="115.8">1</text>
<text x="50.4" y="118.6" transform="rotate(-90 50.4 118.6)">2</text>
<text x="51.6" y="116.1">MMBT3904</text>
<text x="62.9" y="119.5">Auto-Programming</text>
<text x="183.9" y="114.1" transform="rotate(-90 183.9 114.1)">1</text>
<text x="186.4" y="114.1" transform="rotate(-90 186.4 114.1)">2</text>
<text x="196.5" y="116.8">C11</text>
<text x="203.4" y="116.8">100nF</text>
<text x="208.7" y="119.9" transform="rotate(-90 208.7 119.9)">1</text>
<text x="224.8" y="118.8">TDA2822</text>
<text x="226.8" y="116.5">U4B</text>
<text x="239.6" y="119.9">C13</text>
<text x="258.6" y="119.6">SPKR</text>
<text x="62.7" y="124.2">1</text>
<text x="62.9" y="121.5">DTR RTS nRST IO0</text>
<text x="70.1" y="124.2">1</text>
<text x="166.4" y="121.7">SPOLP</text>
<text x="166.4" y="124.2">SPOLN</text>
<text x="178.6" y="121.7">1</text>
<text x="178.6" y="124.2">2</text>
<text x="181.3" y="120.1">J15</text>
<text x="194" y="123.2">C12</text>
<text x="203.6" y="124.4">10K</text>
<text x="204.7" y="122.1">R8</text>
<text x="211.6" y="122.3">2</text>
<text x="221.8" y="122.3">6</text>
<text x="223.6" y="123.2">+</text>
<text x="234.5" y="124.8">3</text>
<text x="238.7" y="122.3">100uF</text>
<text x="258" y="124.8">1</text>
<text x="259.1" y="121.7">LEFT</text>
<text x="50.4" y="130" transform="rotate(-90 50.4 130)">2</text>
<text x="62.7" y="126.1">0</text>
<text x="62.7" y="128">1</text>
<text x="62.7" y="129.9">0</text>
<text x="70.1" y="126.1">1</text>
<text x="70.1" y="128">0</text>
<text x="70.1" y="129.9">1</text>
<text x="178" y="128">Left Out</text>
<text x="194" y="126.4">39pF</text>
<text x="208.7" y="126.2" transform="rotate(-90 208.7 126.2)">3</text>
<text x="219.7" y="131">C14</text>
<text x="221.8" y="127.4">5</text>
<text x="247.8" y="128.3">R9</text>
<text x="248.5" y="130.2">4r7</text>
<text x="258" y="127.4">2</text>
<text x="261.2" y="131.5">J8</text>
<text x="10.4" y="135.6">C</text>
<text x="21" y="133.1">RTS</text>
<text x="31.4" y="132.6">R10</text>
<text x="37.1" y="132.6">10K</text>
<text x="43.6" y="134.9">1</text>
<text x="50.4" y="137.6" transform="rotate(-90 50.4 137.6)">3</text>
<text x="51.4" y="132.7">Q2</text>
<text x="51.6" y="135.1">MMBT3904</text>
<text x="219.9" y="133.3">100uF</text>
<text x="248.6" y="134">C15</text>
<text x="248.7" y="137.2">100nF</text>
<text x="267.8" y="135.6">C</text>
<text x="53.3" y="140.7">IO0</text>
<text x="181.6" y="138.8">Right Ena</text>
<text x="188.4" y="141.5">J9</text>
<text x="22" y="148.5">Headphones</text>
<text x="183.9" y="144.6" transform="rotate(-90 183.9 144.6)">1</text>
<text x="186.4" y="144.6" transform="rotate(-90 186.4 144.6)">2</text>
<text x="196.5" y="147.2">C16</text>
<text x="203.4" y="147.2">100nF</text>
<text x="224.8" y="149.3">TDA2822</text>
<text x="226.8" y="146.9">U4A</text>
<text x="31.9" y="156">R1</text>
<text x="32.5" y="153.4">T</text>
<text x="61.6" y="153.4">HPOutL</text>
<text x="61.6" y="156">HPOutR</text>
<text x="166.4" y="152.1">SPORP</text>
<text x="166.4" y="154.7">SPORN</text>
<text x="178.6" y="152.1">1</text>
<text x="178.6" y="154.7">2</text>
<text x="181.3" y="150.5">J16</text>
<text x="195.2" y="153.7">C17</text>
<text x="203.6" y="152.6">R11</text>
<text x="203.6" y="154.9">10K</text>
<text x="208.7" y="150.3" transform="rotate(-90 208.7 150.3)">1</text>
<text x="211.6" y="152.8">2</text>
<text x="221.8" y="152.8">7</text>
<text x="223.6" y="153.7">+</text>
<text x="234.5" y="155.3">1</text>
<text x="238.7" y="152.7">100uF</text>
<text x="239.6" y="150.4">C18</text>
<text x="258" y="155.3">1</text>
<text x="258" y="152.1">RIGHT</text>
<text x="258.6" y="150.1">SPKR</text>
<text x="31.9" y="158.5">R2</text>
<text x="32.4" y="161">S</text>
<text x="42.2" y="160.1">R13</text>
<text x="43.4" y="162">22r</text>
<text x="51.7" y="160.1">R14</text>
<text x="52.9" y="162">22r</text>
<text x="176.7" y="158.5">Right Out</text>
<text x="195.3" y="156.9">39pF</text>
<text x="208.7" y="156.7" transform="rotate(-90 208.7 156.7)">3</text>
<text x="219.7" y="161.4">C19</text>
<text x="221.8" y="157.9">8</text>
<text x="246.6" y="158.8">R12</text>
<text x="248.5" y="160.7">4r7</text>
<text x="258" y="157.9">2</text>
<text x="261.3" y="162">J10</text>
<text x="26.5" y="165">J11</text>
<text x="44.1" y="167.1">C21</text>
<text x="53.6" y="167.1">C22</text>
<text x="219.9" y="163.8">100uF</text>
<text x="248.6" y="164.5">C20</text>
<text x="248.7" y="167.7">100nF</text>
<text x="44.3" y="169">100nF</text>
<text x="53.8" y="169">100nF</text>
<text x="113.2" y="169.6">+3V3</text>
<text x="138" y="169.6">+3V3</text>
<text x="116.5" y="177.9">R15</text>
<text x="116.6" y="179.8">680r</text>
<text x="141.1" y="175">1</text>
<text x="141.1" y="177.5">2</text>
<text x="147.2" y="177.5">+Vamp</text>
<text x="10.4" y="185.6">D</text>
<text x="24.5" y="180.3">Line In</text>
<text x="32.5" y="185.2">T</text>
<text x="34.5" y="184.7">C24</text>
<text x="41.7" y="184.7">1uF</text>
<text x="52.7" y="185.2">LineInL</text>
<text x="116.9" y="183.5">D4</text>
<text x="116.9" y="185.9">Power</text>
<text x="129.2" y="182.3">C23</text>
<text x="139.4" y="182.1" transform="rotate(-90 139.4 182.1)">2</text>
<text x="140.3" y="185.9" transform="rotate(-90 140.3 185.9)">V+</text>
<text x="144.4" y="181.7">J12</text>
<text x="267.8" y="185.6">D</text>
<text x="31.9" y="187.7">R1</text>
<text x="31.9" y="190.2">R2</text>
<text x="40.3" y="187.2">C25</text>
<text x="47.4" y="187.2">1uF</text>
<text x="52.7" y="187.7">LineInR</text>
<text x="127.3" y="186.1">10uF</text>
<text x="140.3" y="191" transform="rotate(-90 140.3 191)">VSS</text>
<text x="141.4" y="186.8">U4C</text>
<text x="141.5" y="189.2">TDA2822</text>
<text x="26.5" y="196.8">J13</text>
<text x="32.4" y="192.8">S</text>
<text x="139.4" y="193.5" transform="rotate(-90 139.4 193.5)">4</text>
<text x="35" y="205.5">1</text>
<text x="85" y="205.5">2</text>
<text x="135" y="205.5">3</text>
<text x="185" y="205.5">4</text>
<text x="235" y="205.5">5</text>
</g>
</svg>
